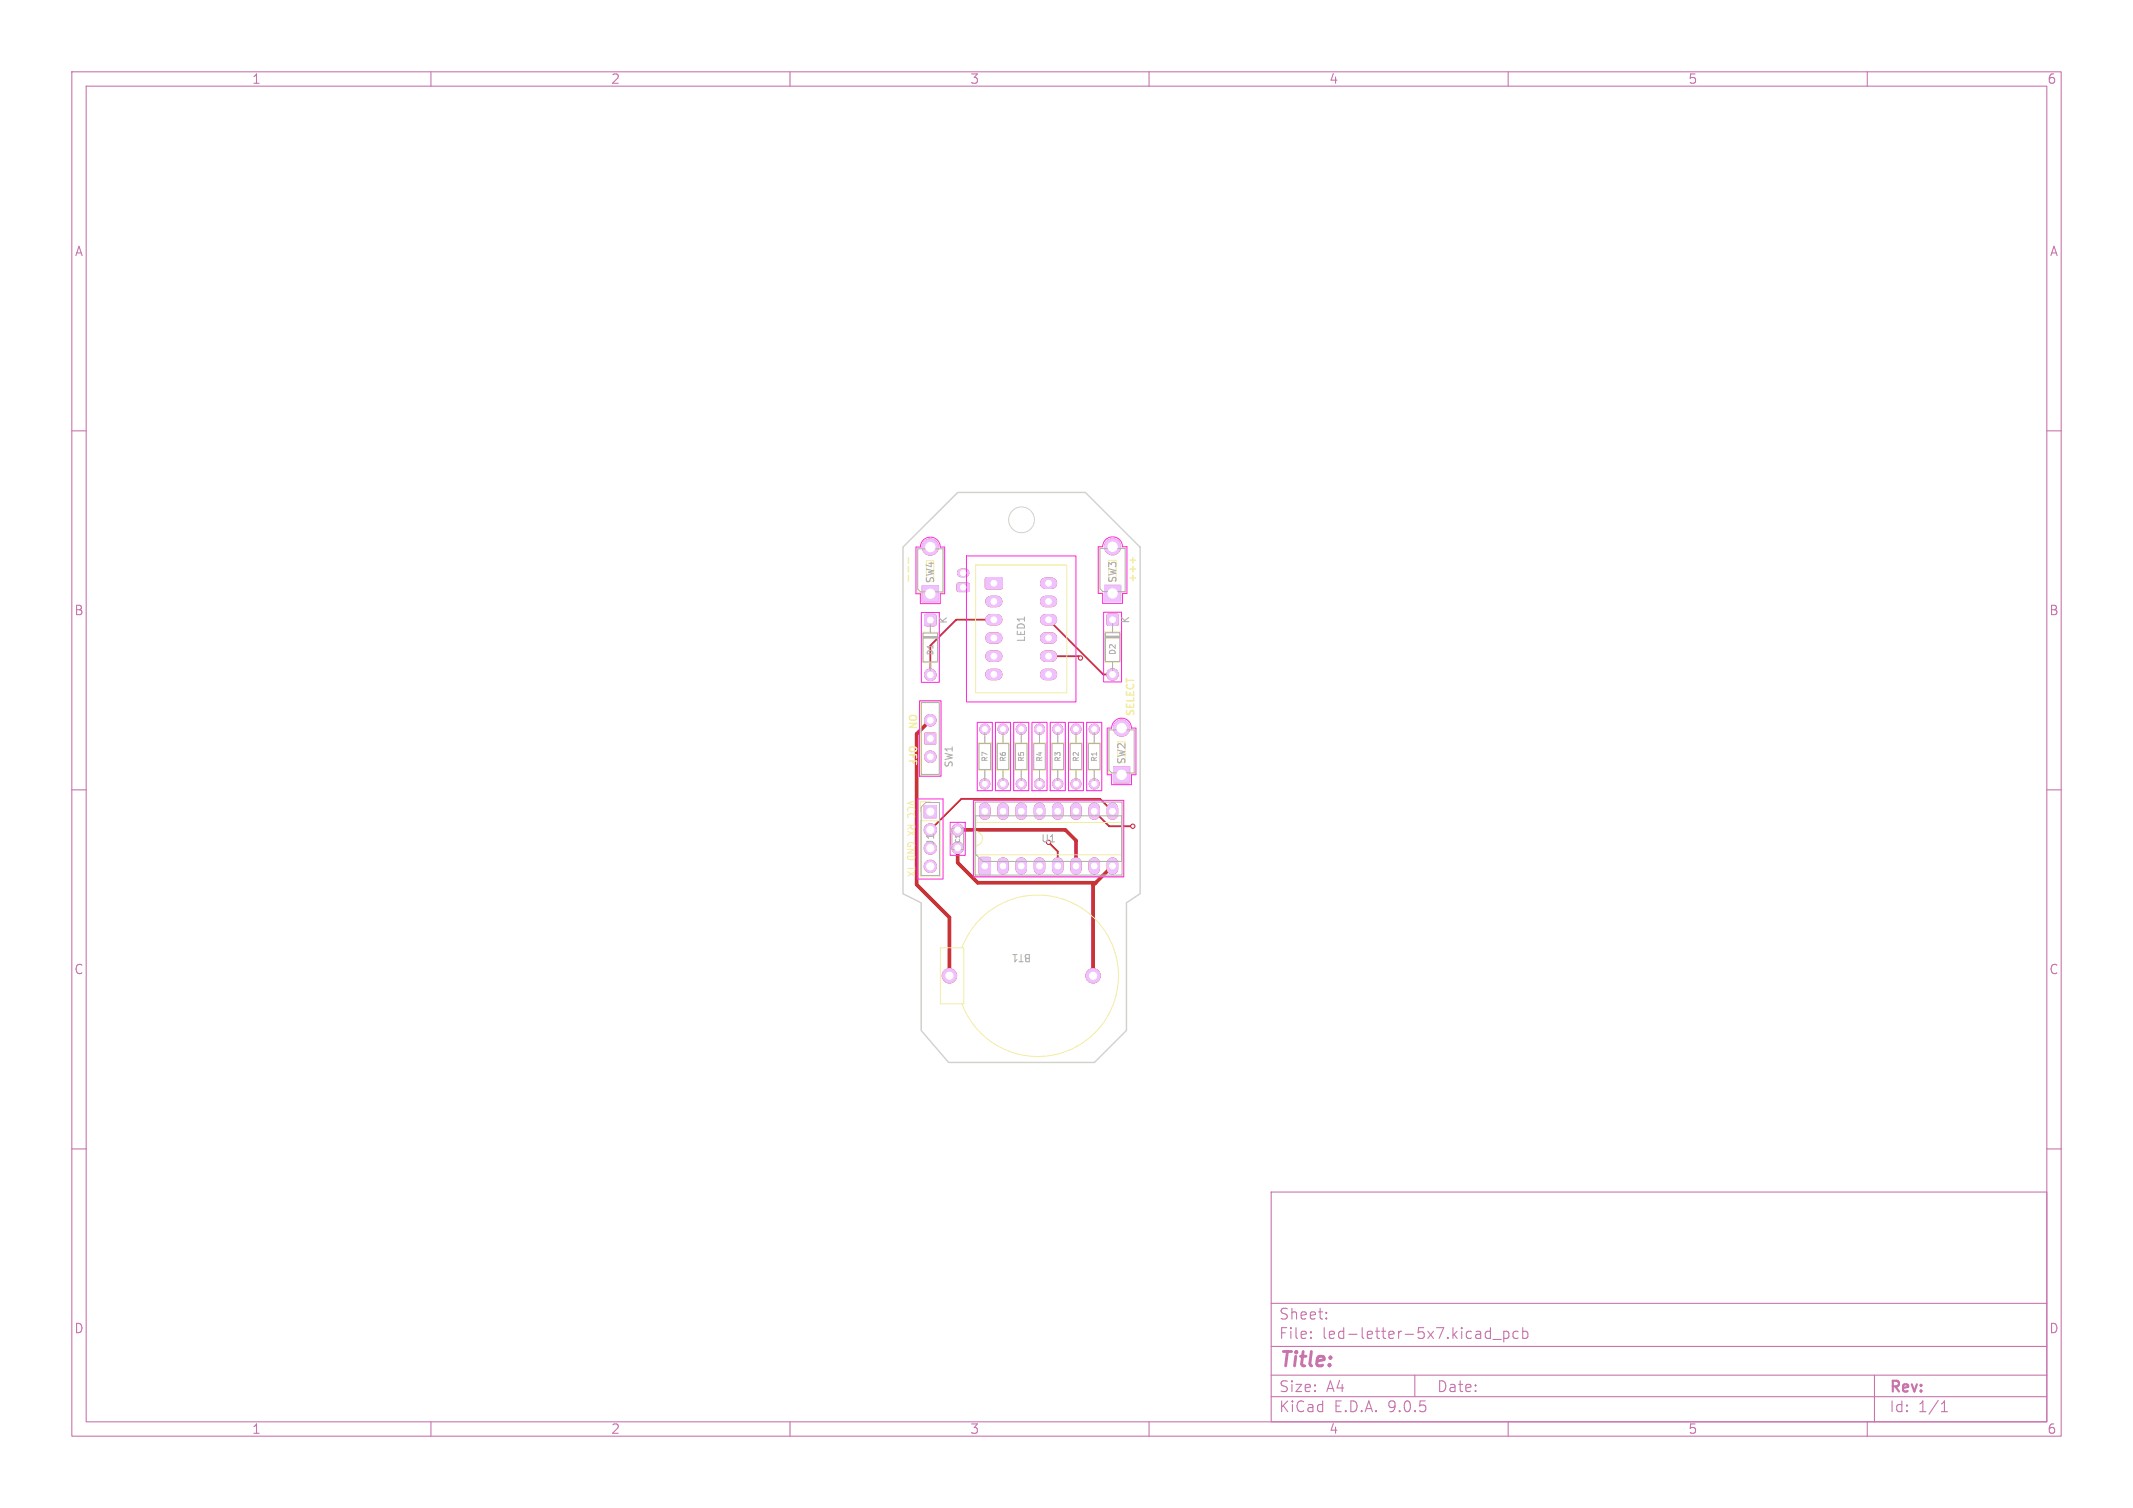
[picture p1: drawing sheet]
<svg xmlns="http://www.w3.org/2000/svg" width="297mm" height="210mm" viewBox="0 0 297 210" stroke-linecap="round" stroke-linejoin="round" font-family="sans-serif">
<g fill="none" stroke="#c872ab" stroke-width=".15">
<path d="M10 10h277v190h-277zM12 12h273v186h-273zM60 10v2M110 10v2M160 10v2M210 10v2M260 10v2M10 60h2M285 60h2M10 110h2M285 110h2M10 160h2"/>
<path d="M177 166h108v32h-108zM285 160h2M60 198v2M110 198v2M160 198v2M177 194.5h108M177 191.5h108M177 187.5h108M177 181.5h108M182.5 186.3h.1l-.1 .1M182.5 186.3v.1M182.5 185.5v.1"/>
<path d="M182.5 185.5h.1l-.1 .1M184.7 183.6v.1M184.7 183.6h-.1l.1 .1M184.7 182.8v.1M184.7 182.8h-.1l.1 .1M197 191.5v3M206.9 186.3l.2 .1 .4-.1M207.5 184.9v1.5M207.5 185.5l-.4-.1-.2 .1M207.9 186.5h1.1M209.4 185.5l.4-.1 .3 .3v.4l-.1 .2-.2 .1-.4-.1M209.4 185.4v1.5"/>
<path d="M210 198v2M211.4 185.5l-.4-.1-.3 .3v.4l.1 .2 .2 .1 .4-.1M212 185.5l.5-.1 .2 .3v.4l-.1 .2-.1 .1-.5-.1M212 184.9v1.5M260 198v2M261 191.5v6.5M270.3 196.6h.9M270.3 195.5l.4-.4v1.5"/>
</g>
<g fill="#c83434" stroke="#c83434" stroke-width=".14">
<path d="M128.7 112.2h1.7v1.7h-1.7z"/>
<path d="M128.4 81.6h2.3v2.2h-2.3z"/>
<path d="M136.4 119.5l1.3-.1 .2 .2v1.9l-.1 .3h-1.2l-.3-.2z"/>
<path d="M154.2 85.6l.2-.1 1.2 .1 .1 .2-.1 1.2-.1 .1-1.3-.1-.1-.1z"/>
<path d="M155 106.8h2.3v2.2h-2.3z"/>
<path d="M128.8 102.1h1.5v1.5h-1.5z"/>
<path d="M153.8 81.5h2.2v2.3h-2.2z"/>
<path d="M128.8 85.6h.2h1.3v.2v1.3l-.2 .1-1.3-.1-.1-.2z"/>
<path d="M137.3 80.5l2.1-.1 .2 .3v1.2l-.3 .1h-2l-.1-.2z"/>
<path d="M133.3 81.3l1.5-.1 .2 .2v.8l-.3 .2h-1.3l-.2-.3z"/>
<circle cx="129.5" cy="115.6" r=".85"/>
<circle cx="129.5" cy="118.1" r=".85"/>
<circle cx="129.5" cy="120.6" r=".85"/>
<circle cx="144.7" cy="109.2" r=".7"/>
<circle cx="144.7" cy="101.5" r=".7"/>
<circle cx="129.5" cy="76.2" r="1.12"/>
<circle cx="137.1" cy="109.2" r=".7"/>
<circle cx="137.1" cy="101.5" r=".7"/>
<circle cx="133.3" cy="115.6" r=".8"/>
<circle cx="133.3" cy="118.1" r=".8"/>
<circle cx="154.9" cy="93.9" r=".8"/>
<circle cx="132.2" cy="135.9" r="1"/>
<circle cx="152.2" cy="135.9" r="1"/>
<circle cx="142.2" cy="109.2" r=".7"/>
<circle cx="142.2" cy="101.5" r=".7"/>
<circle cx="156.2" cy="101.4" r="1.12"/>
<circle cx="129.5" cy="105.4" r=".8"/>
<circle cx="129.5" cy="100.3" r=".8"/>
<circle cx="149.8" cy="109.2" r=".7"/>
<circle cx="149.8" cy="101.5" r=".7"/>
<circle cx="139.7" cy="109.2" r=".7"/>
<circle cx="139.7" cy="101.5" r=".7"/>
<circle cx="154.9" cy="76.1" r="1.12"/>
<circle cx="152.4" cy="109.2" r=".7"/>
<circle cx="152.4" cy="101.5" r=".7"/>
<circle cx="129.5" cy="94" r=".8"/>
<circle cx="147.3" cy="109.2" r=".7"/>
<circle cx="147.3" cy="101.5" r=".7"/>
<circle cx="150.4" cy="91.6" r=".3"/>
<circle cx="157.7" cy="115.1" r=".3"/>
</g>
<g fill="none" stroke="#c83434" stroke-width="1.6">
<path d="M138 83.8h.8M138 86.3h.8M138 88.8h.8M138 91.4h.8M138 93.9h.8M145.6 83.8h.8M145.6 86.3h.8M145.6 88.8h.8M145.6 91.4h.8M145.6 93.9h.8M145.6 81.2h.8M137.1 112.6v.8"/>
<path d="M139.7 112.6v.8M142.2 112.6v.8M144.7 112.6v.8M147.3 112.6v.8M149.8 112.6v.8M152.4 112.6v.8M154.9 112.6v.8M139.7 120.2v.8M142.2 120.2v.8M144.7 120.2v.8M147.3 120.2v.8M149.8 120.2v.8"/>
<path d="M152.4 120.2v.8M154.9 120.2v.8"/>
</g>
<path d="M133.8 79.8h.6" fill="none" stroke="#c83434" stroke-width="1.2"/>
<path d="M129.5 100.3l-1.9 1.9v21l4.6 4.6v8.1M133.3 118.1v2l2.8 2.8h16.5M133.3 115.6h15l1.5 1.5v3.5M154.9 120.6l-2.7 2.7v12.6" fill="none" stroke="#c83434" stroke-width=".51"/>
<path d="M138.4 86.3h-5.2l-3.7 3.6v4.1M146 86.3l7.6 7.6h1.3M146 91.4h4.2l.2 .2M146 117.3l1.3 1.3v2M152.4 113l2 2.1h3.3M154.9 113l-1.7-1.7h-19.3l-4.4 4.3" fill="none" stroke="#c83434" stroke-width=".25"/>
<circle cx="142.2" cy="72.4" r="1.8" fill="none" stroke="#d0d2cd" stroke-width=".14"/>
<path d="M133.3 68.6h17.8l7.6 7.6v48.3l-1.9 1.2v17.8l-4.4 4.5h-20.3l-3.8-4.5v-17.8l-2.6-1.2v-48.3z" fill="none" stroke="#d0d2cd" stroke-width=".2"/>
<path d="M126.5 77.7v.7M126.5 78.9v.8M157.4 78h.7M157.7 77.6v.8M126.5 80.1v.8M126.7 104.5l-.1-.1a.34 .34 0 0 1 .4-.4h.3a.33 .33 0 0 1 .3 .2 .33 .33 0 0 1 0 .3" fill="none" stroke="#f2eda1" stroke-width=".2"/>
<g fill="none" stroke="#f2eda1" stroke-width=".14">
<path d="M128.1 76.3h-.4v6.2h.4v1M129 78.1h1v2.8h-1zM130.9 76.3h.5v6.2h-.5M135.8 78.7h12.7v17.8h-12.7zM153.5 76.3h-.4v6.2h.4v1M154.4 78h1v2.9h-1zM156.3 76.3h.5v6.2h-.5M128.2 97.7h2.7v10.3h-2.7zM128.4 88h2.3v4.3h-2.3zM128.4 88.6h2.3M128.4 88.8h2.3M128.4 88.9h2.3"/>
<path d="M129.5 87.4v.6M129.5 92.3v.6M153.8 88h2.2v4.2h-2.2zM153.8 88.6h2.2M153.8 88.7h2.2M153.8 88.8h2.2M154.9 87.3v.7M154.9 92.2v.7M128.2 114.3h2.7v7.7h-2.7zM129.5 111.7h-1.3v1.3M132.4 116.1v1.5M134.3 116.1v1.5"/>
<path d="M135.7 111.5h20.6v10.5h-20.6zM135.8 114.5h20.4v4.5h-20.4v-1.2a1 1 0 0 0 1-1 1 1 0 0 0-1-1zM136.2 103.4h1.8v3.9h-1.8zM137.1 102.5v.9M137.1 107.3v.9M138.7 103.4h1.9v3.9h-1.9zM139.7 102.5v.9M139.7 107.3v.9M141.3 103.4h1.8v3.9h-1.8zM142.2 102.5v.9M142.2 107.3v.9M143.8 103.4h1.9v3.9h-1.9z"/>
<path d="M144.7 102.5v.9M144.7 107.3v.9M146.4 103.4h1.8v3.9h-1.8zM147.3 102.5v.9M147.3 107.3v.9M148.9 103.4h1.8v3.9h-1.8zM149.8 102.5v.9M149.8 107.3v.9M151.4 103.4h1.9v3.9h-1.9zM152.4 102.5v.9M152.4 107.3v.9M154.8 101.5h-.5v6.2h.5v1"/>
<path d="M155.6 103.3h1.1v2.8h-1.1zM157.6 101.5h.4v6.2h-.4M130.9 132h3.3v7.8h-3.3zM133.9 132a11.2 11.2 0 0 1 17.3-5.1 11.2 11.2 0 0 1 0 18 11.2 11.2 0 0 1-17.3-5.1"/>
</g>
<g fill="#efc1ff" stroke="#efc1ff" stroke-width=".14">
<path d="M128.7 112.2h1.7v1.7h-1.7z"/>
<path d="M128.4 81.6h2.3v2.2h-2.3z"/>
<path d="M136.4 119.5l1.3-.1 .2 .2v1.9l-.1 .3h-1.2l-.3-.2z"/>
<path d="M154.2 85.6l.2-.1 1.2 .1 .1 .2-.1 1.2-.1 .1-1.3-.1-.1-.1z"/>
<path d="M155 106.8h2.3v2.2h-2.3z"/>
<path d="M128.8 102.1h1.5v1.5h-1.5z"/>
<path d="M153.8 81.5h2.2v2.3h-2.2z"/>
<path d="M128.8 85.6h.2h1.3v.2v1.3l-.2 .1-1.3-.1-.1-.2z"/>
<path d="M137.3 80.5l2.1-.1 .2 .3v1.2l-.3 .1h-2l-.1-.2z"/>
<path d="M133.3 81.3l1.5-.1 .2 .2v.8l-.3 .2h-1.3l-.2-.3z"/>
<circle cx="129.5" cy="115.6" r=".85"/>
<circle cx="129.5" cy="118.1" r=".85"/>
<circle cx="129.5" cy="120.6" r=".85"/>
<circle cx="144.7" cy="109.2" r=".7"/>
<circle cx="144.7" cy="101.5" r=".7"/>
<circle cx="129.5" cy="76.2" r="1.12"/>
<circle cx="137.1" cy="109.2" r=".7"/>
<circle cx="137.1" cy="101.5" r=".7"/>
<circle cx="133.3" cy="115.6" r=".8"/>
<circle cx="133.3" cy="118.1" r=".8"/>
<circle cx="154.9" cy="93.9" r=".8"/>
<circle cx="132.2" cy="135.9" r="1"/>
<circle cx="152.2" cy="135.9" r="1"/>
<circle cx="142.2" cy="109.2" r=".7"/>
<circle cx="142.2" cy="101.5" r=".7"/>
<circle cx="156.2" cy="101.4" r="1.12"/>
<circle cx="129.5" cy="105.4" r=".8"/>
<circle cx="129.5" cy="100.3" r=".8"/>
<circle cx="149.8" cy="109.2" r=".7"/>
<circle cx="149.8" cy="101.5" r=".7"/>
<circle cx="139.7" cy="109.2" r=".7"/>
<circle cx="139.7" cy="101.5" r=".7"/>
<circle cx="154.9" cy="76.1" r="1.12"/>
<circle cx="152.4" cy="109.2" r=".7"/>
<circle cx="152.4" cy="101.5" r=".7"/>
<circle cx="129.5" cy="94" r=".8"/>
<circle cx="147.3" cy="109.2" r=".7"/>
<circle cx="147.3" cy="101.5" r=".7"/>
</g>
<g fill="none" stroke="#efc1ff" stroke-width="1.6">
<path d="M138 83.8h.8M138 86.3h.8M138 88.8h.8M138 91.4h.8M138 93.9h.8M145.6 83.8h.8M145.6 86.3h.8M145.6 88.8h.8M145.6 91.4h.8M145.6 93.9h.8M145.6 81.2h.8M137.1 112.6v.8"/>
<path d="M139.7 112.6v.8M142.2 112.6v.8M144.7 112.6v.8M147.3 112.6v.8M149.8 112.6v.8M152.4 112.6v.8M154.9 112.6v.8M139.7 120.2v.8M142.2 120.2v.8M144.7 120.2v.8M147.3 120.2v.8M149.8 120.2v.8"/>
<path d="M152.4 120.2v.8M154.9 120.2v.8"/>
</g>
<path d="M133.8 79.8h.6" fill="none" stroke="#efc1ff" stroke-width="1.2"/>
<g fill="none" stroke="#ff26e2" stroke-width=".14">
<path d="M127.5 76.2h.7a1.38 1.38 0 0 1 1.3-1.4 1.38 1.38 0 0 1 1.4 1.4h.6v6.5h-.6v1.4h-2.7v-1.4h-.7zM134.6 77.4h15.2v20.4h-15.2zM152.9 76.1h.6a1.38 1.38 0 0 1 1.4-1.3 1.38 1.38 0 0 1 1.4 1.3h.6v6.5h-.6v1.4h-2.8v-1.4h-.6zM128 97.6h3v10.5h-3zM128.3 85.3h2.5v9.7h-2.5zM153.7 85.3h2.5v9.7h-2.5zM127.8 111.3h3.5v11.1h-3.5zM132.3 114.5h2.1v4.6h-2.1zM135.5 111.5h21v10.6h-21zM136.1 100.6h2.1v9.5h-2.1zM138.6 100.6h2.1v9.5h-2.1zM141.2 100.6h2.1v9.5h-2.1z"/>
<path d="M143.7 100.6h2.1v9.5h-2.1zM146.2 100.6h2.1v9.5h-2.1zM148.8 100.6h2.1v9.5h-2.1zM151.3 100.6h2.1v9.5h-2.1zM154.2 101.4h.6a1.38 1.38 0 0 1 1.4-1.4 1.38 1.38 0 0 1 1.4 1.4h.6v6.5h-.6v1.4h-2.8v-1.4h-.6z"/>
</g>
<g fill="none" stroke="#afafaf" stroke-width=".14">
<path d="M127.8 76.4h3.5v6h-3.1l-.4-.4zM153.2 76.4h3.5v6h-3.1l-.4-.4zM128.3 97.8h2.5v10h-2.5zM128.5 88.2h2v4h-2zM128.5 88.7h2M128.5 88.8h2M128.5 88.9h2M129.5 86.4v1.8M129.5 92.2v1.8M153.9 88.1h2v4h-2zM153.9 88.6h2M153.9 88.7h2"/>
<path d="M153.9 88.8h2M154.9 86.3v1.8M154.9 92.1v1.8M128.3 112.4l.6-.6h1.9v10.1h-2.5zM132.5 115.3h1.6v3h-1.6zM135.8 111.7h20.4v10.2h-20.4zM135.9 113.6h20.3v6.4h-19.3l-1-1zM136.3 103.6h1.6v3.6h-1.6zM137.1 101.5v2.1M137.1 107.2v2M138.9 103.6h1.6v3.6h-1.6zM139.7 101.5v2.1"/>
<path d="M139.7 107.2v2M141.4 103.6h1.6v3.6h-1.6zM142.2 101.5v2.1M142.2 107.2v2M143.9 103.6h1.6v3.6h-1.6zM144.7 101.5v2.1M144.7 107.2v2M146.5 103.6h1.6v3.6h-1.6zM147.3 101.5v2.1M147.3 107.2v2M149 103.6h1.6v3.6h-1.6zM149.8 101.5v2.1"/>
<path d="M149.8 107.2v2M151.6 103.6h1.6v3.6h-1.6zM152.4 101.5v2.1M152.4 107.2v2M154.4 101.6h3.5v6h-3.1l-.4-.4z"/>
</g>
<g fill="#fff" stroke="#fff" stroke-width=".14">
<circle cx="150.4" cy="91.6" r=".15"/>
<circle cx="157.7" cy="115.1" r=".15"/>
<circle cx="129.5" cy="113" r=".5"/>
<circle cx="129.5" cy="115.6" r=".5"/>
<circle cx="129.5" cy="118.1" r=".5"/>
<circle cx="129.5" cy="120.7" r=".5"/>
<circle cx="144.7" cy="109.2" r=".35"/>
<circle cx="144.7" cy="101.5" r=".35"/>
<circle cx="129.5" cy="82.7" r=".65"/>
<circle cx="129.5" cy="76.2" r=".65"/>
<circle cx="137.1" cy="120.6" r=".4"/>
<circle cx="139.7" cy="120.6" r=".4"/>
<circle cx="142.2" cy="120.6" r=".4"/>
<circle cx="144.7" cy="120.6" r=".4"/>
<circle cx="147.3" cy="120.6" r=".4"/>
<circle cx="149.8" cy="120.6" r=".4"/>
<circle cx="152.4" cy="120.6" r=".4"/>
<circle cx="154.9" cy="120.6" r=".4"/>
<circle cx="154.9" cy="113" r=".4"/>
<circle cx="152.4" cy="113" r=".4"/>
<circle cx="149.8" cy="113" r=".4"/>
<circle cx="147.3" cy="113" r=".4"/>
<circle cx="144.7" cy="113" r=".4"/>
<circle cx="142.2" cy="113" r=".4"/>
<circle cx="139.7" cy="113" r=".4"/>
<circle cx="137.1" cy="113" r=".4"/>
<circle cx="137.1" cy="109.2" r=".35"/>
<circle cx="137.1" cy="101.5" r=".35"/>
<circle cx="133.3" cy="115.6" r=".4"/>
<circle cx="133.3" cy="118.1" r=".4"/>
<circle cx="154.9" cy="86.3" r=".4"/>
<circle cx="154.9" cy="93.9" r=".4"/>
<circle cx="132.2" cy="135.9" r=".5"/>
<circle cx="152.2" cy="135.9" r=".5"/>
<circle cx="142.2" cy="109.2" r=".35"/>
<circle cx="142.2" cy="101.5" r=".35"/>
<circle cx="156.2" cy="107.9" r=".65"/>
<circle cx="156.2" cy="101.4" r=".65"/>
<circle cx="129.5" cy="102.8" r=".4"/>
<circle cx="129.5" cy="105.4" r=".4"/>
<circle cx="129.5" cy="100.3" r=".4"/>
<circle cx="149.8" cy="109.2" r=".35"/>
<circle cx="149.8" cy="101.5" r=".35"/>
<circle cx="139.7" cy="109.2" r=".35"/>
<circle cx="139.7" cy="101.5" r=".35"/>
<circle cx="154.9" cy="82.6" r=".65"/>
<circle cx="154.9" cy="76.1" r=".65"/>
<circle cx="152.4" cy="109.2" r=".35"/>
<circle cx="152.4" cy="101.5" r=".35"/>
<circle cx="129.5" cy="86.4" r=".4"/>
<circle cx="129.5" cy="94" r=".4"/>
<circle cx="138.4" cy="81.2" r=".4"/>
<circle cx="138.4" cy="83.8" r=".4"/>
<circle cx="138.4" cy="86.3" r=".4"/>
<circle cx="138.4" cy="88.8" r=".4"/>
<circle cx="138.4" cy="91.4" r=".4"/>
<circle cx="138.4" cy="93.9" r=".4"/>
<circle cx="146" cy="93.9" r=".4"/>
<circle cx="146" cy="91.4" r=".4"/>
<circle cx="146" cy="88.8" r=".4"/>
<circle cx="146" cy="86.3" r=".4"/>
<circle cx="146" cy="83.8" r=".4"/>
<circle cx="146" cy="81.2" r=".4"/>
<circle cx="147.3" cy="109.2" r=".35"/>
<circle cx="147.3" cy="101.5" r=".35"/>
<circle cx="134.1" cy="81.8" r=".37"/>
<circle cx="134.1" cy="79.8" r=".37"/>
</g>
<text font-size="2.8" fill="#c872ab" x="178" y="190.9">Title:</text>
<g font-size="2.1" fill="#c872ab">
<text x="178" y="184">Sheet:</text>
<text x="178" y="186.7">File:</text>
<text x="184.1" y="186.7">led-letter-5x7.kicad_pcb</text>
<text x="178" y="196.9">KiCad</text>
<text x="178" y="194.1">Size:</text>
<text x="184.7" y="194.1">A4</text>
<text x="185.7" y="196.9">E.D.A.</text>
<text x="193.3" y="196.9">9.0.5</text>
<text x="200" y="194.1">Date:</text>
<text x="263" y="194.3">Rev:</text>
<text x="263" y="196.9">Id:</text>
<text x="267.1" y="196.9">1/1</text>
</g>
<g font-size="1.8" fill="#c872ab">
<text x="35" y="11.9">1</text>
<text x="85" y="11.9">2</text>
<text x="135" y="11.9">3</text>
<text x="185" y="11.9">4</text>
<text x="235" y="11.9">5</text>
<text x="285" y="11.9">6</text>
<text x="10.3" y="35.9">A</text>
<text x="285.4" y="35.9">A</text>
<text x="10.3" y="85.9">B</text>
<text x="285.3" y="85.9">B</text>
<text x="10.3" y="135.9">C</text>
<text x="285.3" y="135.9">C</text>
<text x="10.3" y="185.9">D</text>
<text x="285.3" y="185.9">D</text>
<text x="35" y="199.9">1</text>
<text x="85" y="199.9">2</text>
<text x="135" y="199.9">3</text>
<text x="185" y="199.9">4</text>
<text x="235" y="199.9">5</text>
<text x="285" y="199.9">6</text>
</g>
<g font-size="1.4" fill="#afafaf">
<text x="130.3" y="81.3" transform="rotate(-90 130.3 81.3)">SW4</text>
<text x="155.6" y="81.3" transform="rotate(-90 155.6 81.3)">SW3</text>
<text x="132.1" y="87" transform="rotate(-90 132.1 87)">K</text>
<text x="142.9" y="89.5" transform="rotate(-90 142.9 89.5)">LED1</text>
<text x="157.4" y="86.9" transform="rotate(-90 157.4 86.9)">K</text>
<text x="132.9" y="107" transform="rotate(-90 132.9 107)">SW1</text>
<text x="156.9" y="106.5" transform="rotate(-90 156.9 106.5)">SW2</text>
<text x="130.3" y="117.8" transform="rotate(-90 130.3 117.8)">J1</text>
<text x="143.7" y="132.7" transform="rotate(-180 143.7 132.7)">BT1</text>
</g>
<g font-size="1.4" fill="#f2eda1">
<text x="158.2" y="81.2" transform="rotate(-90 158.2 81.2)">+++</text>
<text x="126.5" y="99.3" transform="rotate(90 126.5 99.3)">ON</text>
<text x="158" y="99.8" transform="rotate(-90 158 99.8)">SELECT</text>
<text x="126.5" y="104.9" transform="rotate(90 126.5 104.9)">OFF</text>
<text x="126.2" y="111.4" transform="rotate(90 126.2 111.4)">VCC RX GND TX</text>
</g>
<text font-size="1.4" fill="#fff" x="144.9" y="117.5">U1</text>
<g font-size="1.1" fill="#afafaf">
<text x="130.1" y="91.3" transform="rotate(-90 130.1 91.3)">D1</text>
<text x="155.5" y="91.3" transform="rotate(-90 155.5 91.3)">D2</text>
</g>
<g font-size="1" fill="#afafaf">
<text x="137.6" y="106.2" transform="rotate(-90 137.6 106.2)">R7</text>
<text x="140.2" y="106.2" transform="rotate(-90 140.2 106.2)">R6</text>
<text x="142.7" y="106.2" transform="rotate(-90 142.7 106.2)">R5</text>
<text x="145.3" y="106.2" transform="rotate(-90 145.3 106.2)">R4</text>
<text x="147.8" y="106.2" transform="rotate(-90 147.8 106.2)">R3</text>
<text x="150.3" y="106.2" transform="rotate(-90 150.3 106.2)">R2</text>
<text x="152.9" y="106.2" transform="rotate(-90 152.9 106.2)">R1</text>
</g>
<text font-size=".8" fill="#afafaf" x="133.8" y="117.5" transform="rotate(-90 133.8 117.5)">C1</text>
</svg>
